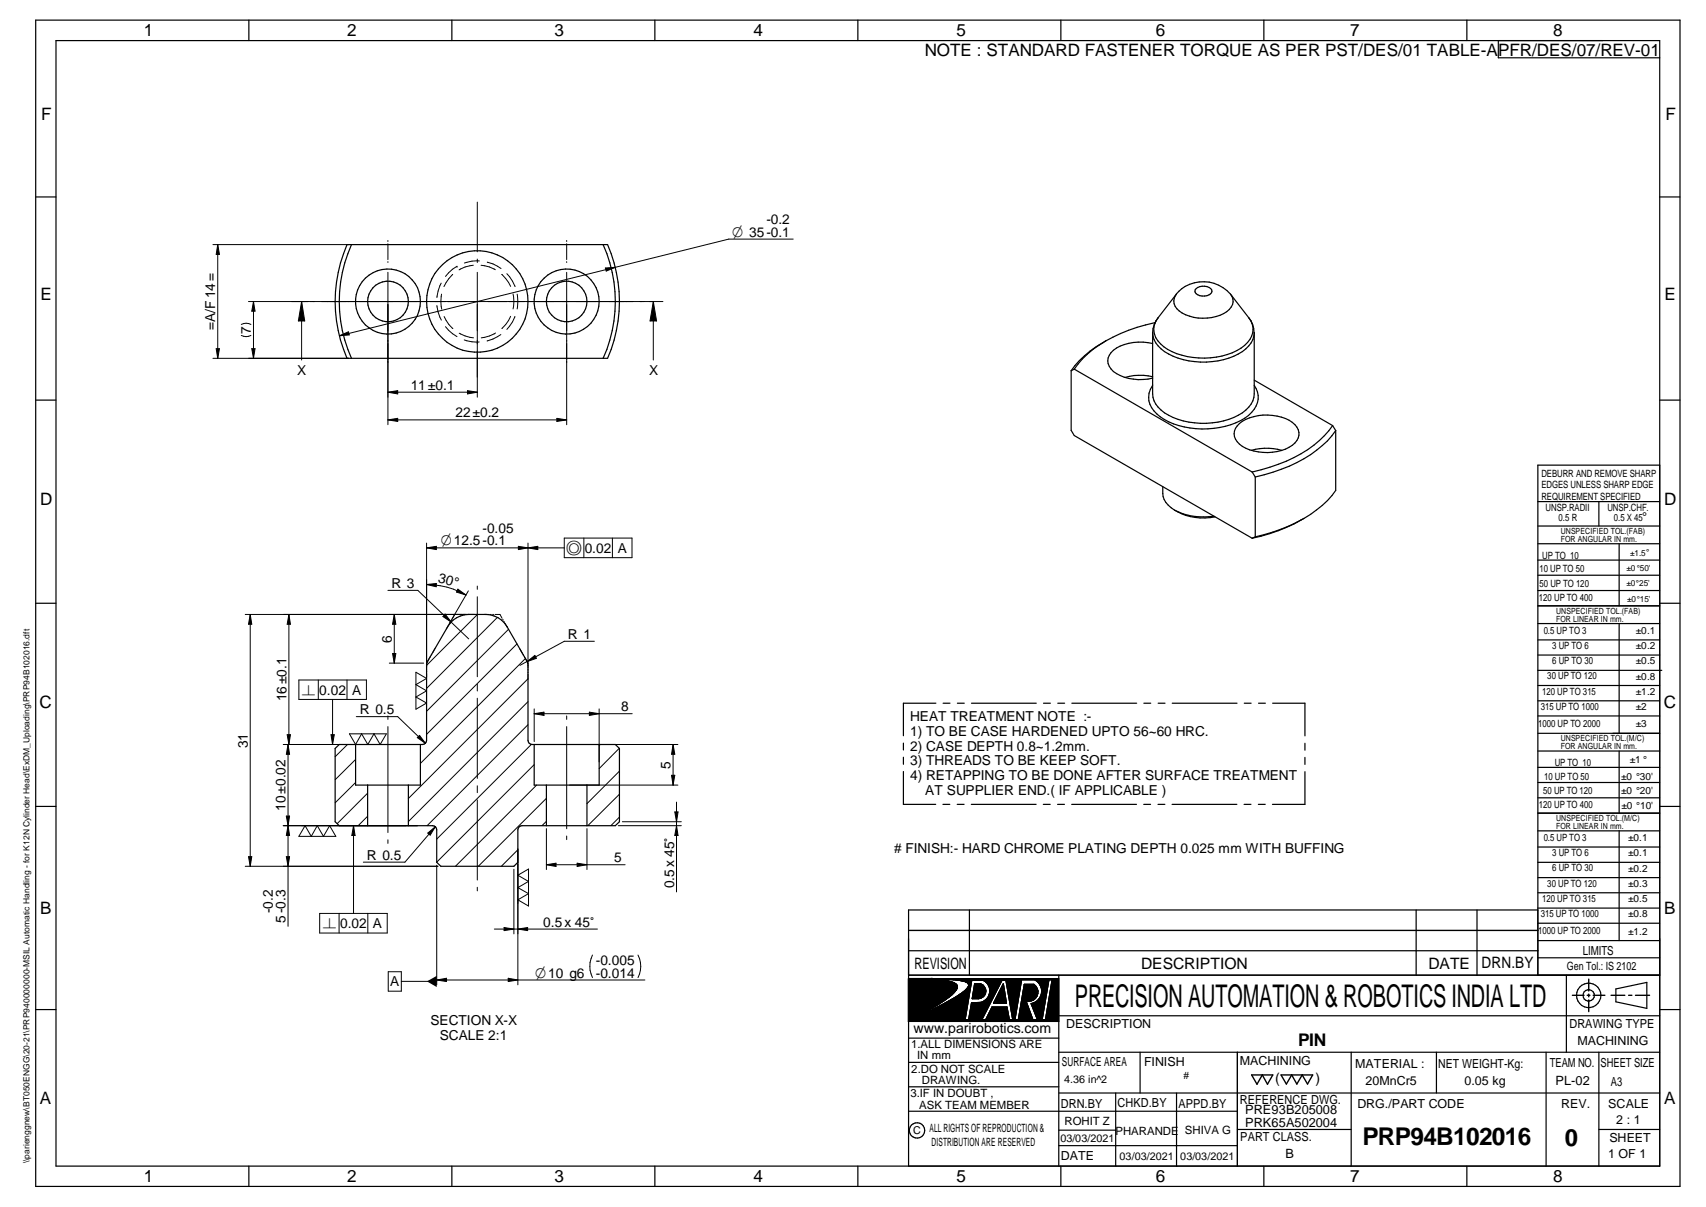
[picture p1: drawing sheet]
<svg xmlns="http://www.w3.org/2000/svg" width="420mm" height="297mm" viewBox="0 0 420 297" stroke-linecap="round" stroke-linejoin="round" font-family="sans-serif">
<g fill="none" stroke="#000" stroke-width=".3">
<path d="M8.8 5h405v287h-405zM13.8 10h395v277h-395zM61.3 5v5M111.3 5v5M161.3 5v5M211.3 5v5M261.3 5v5M311.3 5v5M361.3 5v5M369 10v4.2h39.8M8.8 48.5h5M408.8 48.5h5"/>
<path d="M85.5 60.2h64.1a35 35 0 0 1 0 28h-64.1a35 35 0 0 1 0-28zM86.6 60.2a34.1 34.1 0 0 0 0 28M148.5 60.2a34.1 34.1 0 0 1 0 28M284.4 79.4a41.8 41.8 0 0 0-12.1 4.5M284.4 79.5h.1M285.2 78.2a6.3 6.3 0 0 0-1.3 3.7M289.7 72.4a2.77 2.77 0 0 0 .7 4.1 10.6 10.6 0 0 0 12.4-.3 2.67 2.67 0 0 0 .3-3.8l4.4 5.8a4.6 4.6 0 0 1-1 6.8 18.1 18.1 0 0 1-15.4 2.4 8.9 8.9 0 0 1-6.8-5.1 4.2 4.2 0 0 1 .9-4.1zM289.7 72.3a8.8 8.8 0 0 1 13.3 0M294.6 71a2.87 2.87 0 0 1 3.8 .3 1.42 1.42 0 0 1-1.7 1.6 2.03 2.03 0 0 1-2.4-1.2zM307.5 78.1a5.6 5.6 0 0 1 1.4 3.8M8.8 98.5h5M263.8 91.2v14.7l.8 1.3 43.8 25.3"/>
<path d="M264.6 90.8l43.8 25.4M264.6 90.8l-.8 .4M272.3 83.9a24.8 24.8 0 0 0-8.5 7.3M272.3 83.9a22.8 22.8 0 0 0-7.7 6.9M283.9 81.9h.1M283.9 92.7a13.7 13.7 0 0 0-6.8 .2M283.9 84.5a11.9 11.9 0 0 0-9.7 1.7 3.2 3.2 0 0 0 0 5.2 11.6 11.6 0 0 0 9.7 1.6M283.9 81.9a7.1 7.1 0 0 0 5 5.8 19.4 19.4 0 0 0 17.1-1.2 5.8 5.8 0 0 0 2.9-4.6v15a7.1 7.1 0 0 1-5 5.8 19.4 19.4 0 0 1-17.1-1.1 5.8 5.8 0 0 1-2.9-4.7zM283.9 94.8a5 5 0 0 0 1 7.1 18.2 18.2 0 0 0 14.1 3.5 15.2 15.2 0 0 0 9.3-3.9 5 5 0 0 0 .6-6.7M308.9 93.6l19.3 11.1M408.8 98.5h5M286.4 119.8a5.2 5.2 0 0 0 2.9 5.8"/>
<path d="M305.3 104.2a11.8 11.8 0 0 1 13-.3 3.2 3.2 0 0 1 0 5.7 11.9 11.9 0 0 1-13-.3 3.1 3.1 0 0 1 0-5.1zM308.2 110.8l3.2-.5 2.2 .1 2.1 .4M308.4 116.2l.7 1.2M309.1 117.4v14.7M328.2 104.7a28.3 28.3 0 0 1-15.5 10.3l-4.3 1.2M328.2 104.7l.8 1.3M329 106a27.4 27.4 0 0 1-13.5 9.5l-6.4 1.9M329 106v14.7a23.7 23.7 0 0 1-7.9 6.9M408.8 114.5h-30.1v125.5M289.3 125.6a15.6 15.6 0 0 0 9.7 1.4M289.3 125.6a13.9 13.9 0 0 0 9.9 1.6M309.1 132.1l-.7 .4"/>
<path d="M321.1 127.6l-.7 .4a40.9 40.9 0 0 1-12 4.5M321.1 127.6a43 43 0 0 1-12 4.5M378.7 123.4h30.1M378.7 133.8h30.1M378.7 137.8h30.1M378.7 129.5h30.1M393.8 123.4v6.1M398.8 133.8v15.3M8.8 148.5h5M111.6 152.6a6.4 6.4 0 0 1 3.8-1.4h4.3a6 6 0 0 1 5.2 3l5.1 9v19a1.01 1.01 0 0 0 1.1 1h20.4l1.1 1v18l-1.1 1h-22.9a1.01 1.01 0 0 0-1.1 1v8l-.9 1h-18l-1-1v-8a1.01 1.01 0 0 0-1.1-1h-22.9l-1.1-1v-18l1.1-1h20.4a1.01 1.01 0 0 0 1.1-1v-19l5.2-9zM378.7 141.6h30.1M378.7 145.3h30.1"/>
<path d="M378.7 149.1h30.1M378.7 153.5h30.1M378.7 157.5h30.1M398.8 153.5v27M408.8 148.5h5M230.5 173.1h-8v8M232.3 173.1h1.7M235.8 173.1h1.7M239.3 173.1h15.9M257 173.1h1.7M260.5 173.1h1.7M264 173.1h15.9"/>
<path d="M281.7 173.1h1.7M285.2 173.1h1.7M288.7 173.1h16M306.4 173.1h1.7M310 173.1h1.6M313.4 173.1h8v8M378.7 161.2h30.1M378.7 165h30.6M378.7 168.7h30.1M378.7 172.5h30.1M378.7 176.2h30.1M8.8 198.5h5"/>
<path d="M87.6 183.2v10h15.9v-10M90.5 193.2v10M100.6 193.2v10M131.6 183.2v10h16v-10M134.6 193.2v10M144.6 193.2v10M222.5 182.9v1.7M222.5 186.4v1.7M222.5 189.9v8.1h8M232.2 198h1.7M235.7 198h1.7M239.2 198h16"/>
<path d="M257 198h1.6M260.5 198h1.7M263.9 198h16M281.7 198h1.7M285.2 198h1.7M288.7 198h15.9M306.4 198h1.7M309.9 198h1.7M321.4 189.9v8.1h-8M321.4 182.9v1.7M321.4 186.4v1.7M378.7 184.8h30.1"/>
<path d="M378.7 188.8h30.1M378.7 192.6h30.1M378.7 196.3h30.1M378.7 180.5h30.1M398.8 184.8v15.3M408.8 198.5h5M378.7 200.1h30.1M378.7 204.5h30.1M378.7 208.4h30.1M378.7 212.2h30.1M378.7 216h30.1M378.7 219.7h30.1"/>
<path d="M398.8 204.5v27M223.8 240h185M223.8 229h154.9M223.8 234h154.9M238.7 223.9v16M260.8 240v47M348.8 223.9v16M363.8 223.9v16M378.7 223.9h-154.9v63.1M378.7 223.5h30.1M378.7 227.2h30.1M378.7 231.5h30.1"/>
<path d="M378.7 235.7h30.1M385.8 240v19M8.8 248.5h5M223.8 255.5h37M223.8 251.4h37M223.8 240.8h37M260.8 250h148M260.8 259h148M280.8 259v10M304.7 259v28M332.8 259v28M353.8 259v10"/>
<path d="M380.8 259v28M393.8 259v28M398 243.4l7.6-1.6v6.4l-7.6-1.7zM408.8 248.5h5M223.8 261.5h37M223.8 267.5h37M223.8 273.5h80.9M260.8 269h148M260.8 278.1h14M274.8 269v18M289.8 269v18M304.7 278h28.1"/>
<path d="M393.8 278h15M61.3 287v5M111.3 287v5M161.3 287v5M211.3 287v5M260.8 281.9h43.9M261.3 287v5M311.3 287v5M361.3 287v5"/>
<circle cx="95.5" cy="74.2" r="8"/>
<circle cx="95.6" cy="74.2" r="5"/>
<circle cx="117.6" cy="74.2" r="12.5"/>
<circle cx="139.6" cy="74.2" r="8"/>
<circle cx="139.6" cy="74.2" r="5"/>
<circle cx="391.3" cy="244.9" r="1.41"/>
<circle cx="391.3" cy="245" r="3"/>
<circle cx="225.9" cy="278.2" r="1.89"/>
</g>
<g fill="none" stroke="#000" stroke-width=".34">
<path d="M226.4 249.9l-2.6 1.5M226.9 249.6l-.2 .2M227.8 249.1l-.3 .2M229.3 240.8l1.5 .2M229.3 240.8l4.3 .7M229.3 240.8l5.6 .3M229.6 240.8l.4 .1M230 240.9l3.6 .1M230 240.9l-6.2-.1v10.6M230.8 241l2.8 .5M230.8 241l.5 .1M231 247.2l-7.2 4.2"/>
<path d="M231.4 247.6l-.3 .2M231.7 247.4l-.3 .2M232 241.2h.3M233.3 241h.3M233.6 241.5l.7 .1M233.6 241l1.2 .1M233.8 241.5l.2 .1M234.3 241.6l1.1 .5 .3 .5M234.3 241.6l1.1 .6M234.5 244.7l-3.6 2.6-2.8 1.7M234.8 241.1l2.9 .5M234.9 241.1l2.8 .5"/>
<path d="M234.9 245.7l-5 2.7-6.1 3M235 245.7l-5.3 2.8-5.9 2.9M235.4 243.7l-1.1 1.2-3.1 2.2M235.4 243.7l-.4 .5M235.5 243.5l-.1 .2M235.6 242.4l.1 .2M235.6 243.4l-.1 .1M235.7 242.6l-.2 .9M235.7 242.6l-.3 1.1M236 245l-1 .7M236 245l-1.1 .7M237.5 243.9l-1.5 1.1"/>
<path d="M237.7 241.6l.8 .4M237.7 241.6l.8 .4 .1 .3M238.3 243.2l-.8 .7M238.4 243l-.1 .1M238.4 241.9l.1 .1M238.5 242.9l-.1 .1M238.5 242.9l-.9 .9M238.5 242l.1 .6M238.5 242.7v.2M238.6 242.5l-.1 .2M239.3 241.2h2.8a2.94 2.94 0 0 1 1.7 3 2.94 2.94 0 0 1-2.2 2.5l-2.3 .1-.7 4.2h-1zM240.1 242.1h1.4a1.85 1.85 0 0 1 1.2 2.1 1.85 1.85 0 0 1-1.7 1.5h-1.5z"/>
<path d="M246.7 241.2h1.1l1.7 9.8h-.9l-.6-3.1h-3.7l-1.5 3.1h-1zM247.1 242.2l.8 4.7h-3.2zM251.6 241.1h3.2a3.2 3.2 0 0 1 1.7 3.3 3.2 3.2 0 0 1-2.5 2.6l1.6 4h-1.2l-1.8-4.7a2.25 2.25 0 0 0 2.8-1.2 2.25 2.25 0 0 0-.8-2.8h-2.3l-1.5 8.7h-.9zM258.3 241.1h.9l-1.7 9.9h-.9zM387.3 244.9h2.8M390.9 244.9h.7M391.3 241v2.9M391.3 244.6v.7M391.3 246.1v2.9M392.4 244.9h2.9M396.8 244.9h3.4M401.1 244.9h.8"/>
<path d="M402.8 244.9h3.5M308.3 264.5h5.2l-1.3 2.3-1.3-2.3-1.3 2.3zM315.5 264.5h7.8l-1.3 2.3-1.3-2.3-1.3 2.3-1.3-2.3-1.3 2.3z"/>
</g>
<g fill="#000">
<path d="M53.6 60.2l.4 2.4h-.8zM62.4 74.2l.4 2.4h-.8zM74.3 74.2l.7 4.8h-1.5zM149.1 66l2.4-.2-2.2 .9zM160.9 74.2l.8 4.8h-1.6zM53.2 85.8h.8l-.4 2.4zM62 85.8h.8l-.4 2.4zM83.6 82.6l2.2-.9 .2 .7zM95.5 96.5l2.4-.4v.8zM115.1 96.1l2.4 .4-2.4 .4zM95.5 103.3l2.4-.3v.7zM137.1 103l2.5 .3-2.5 .4z"/>
<path d="M105.1 134.8l2.4-.3v.8zM127.7 134.5l2.3 .3-2.3 .5zM130 134.8l2.4-.3v.8zM61.6 151.2l.4 2.4h-.8zM71.2 151.2l.3 2.4h-.8zM97.1 151.2l.4 2.4h-.8zM105.1 143.8l2.4-.2-.1 .8zM109.6 151.1l1.5 2-2-1.4zM112.8 145l2 1.4-2.4-.7zM96.7 160.8h.8l-.4 2.4zM129.8 162.8l1.9-1.5 .4 .7zM131.6 175.6l2.4-.3v.8z"/>
<path d="M145.1 175.3l2.5 .3-2.5 .5zM70.9 183.2l.4 2.4h-.8zM70.7 180.8h.8l-.3 2.4zM81.5 180.8h.8l-.4 2.4zM102.8 181.5l.5-.5 1.5 1.9zM165.4 190.8h.8l-.4 2.4zM165.8 183.2l.4 2.4h-.8zM166.2 199.8h.8l-.4 2.4zM61.2 210.8h.8l-.4 2.4zM70.5 210.8h.8l-.4 2.4zM70.9 203.2l.4 2.4h-.8zM70.5 200.8h.8l-.4 2.4z"/>
<path d="M87.1 203.2l.3 2.4h-.8zM105.4 205l1.8-1.5-1.3 2zM134.6 212.8l2.3-.4v.8zM142.1 212.4l2.5 .4-2.5 .4zM166.6 203.2l.4 2.4h-.8zM124.2 228.3l2.4 .3-2.4 .4zM127.5 228.6l2.5-.3v.7zM105.1 241.5l2.5-1.3v2.7zM107.6 241.2l2.4-.5v.9zM125.2 240.7l2.3 .5-2.3 .4zM247.1 242.2l.8 4.7h-3.2z"/>
<path d="M223.8 240.8h5.5l4.1 .6a2.33 2.33 0 0 1 2.3 1.5l-.6 1.2-2.2 1.9-3.2 2-5.9 3.4z" fill-rule="evenodd"/>
<path d="M229.3 240.8l7.2 .5 1.8 .5 .3 .3v.5l-.4 .7-.8 .7-2.4 1.7-5.3 2.8-5.9 2.9h37v-10.6zM246.7 241.2h1.1l1.7 9.8h-.9l-.6-3.1h-3.7l-1.5 3.1h-1zM239.3 241.2h2.8a2.94 2.94 0 0 1 1.7 3 2.94 2.94 0 0 1-2.2 2.5l-2.3 .1-.7 4.2h-1zM251.6 241.1h3.2a3.2 3.2 0 0 1 1.7 3.3 3.2 3.2 0 0 1-2.5 2.6l1.6 4h-1.2l-1.8-4.7a2.25 2.25 0 0 0 2.8-1.2 2.25 2.25 0 0 0-.8-2.8h-2.3l-1.5 8.7h-.9zM258.3 241.1h.9l-1.7 9.9h-.9z" fill-rule="evenodd"/>
<path d="M240.1 242.1h1.4a1.85 1.85 0 0 1 1.2 2.1 1.85 1.85 0 0 1-1.7 1.5h-1.5z" fill-rule="evenodd"/>
</g>
<g fill="#000">
<circle cx="235.4" cy="242.2" r=".17"/>
<circle cx="235.5" cy="242.3" r=".17"/>
<circle cx="238.4" cy="241.9" r=".17"/>
</g>
<g fill="none" stroke="#000" stroke-width=".25">
<path d="M95.5 59.2v.2M95.5 60v3.9M117.5 49.7v12.3M139.6 59.2v.2M139.6 60v3.9M195.4 58.8h-15.9l-28 7M52.4 60.2h33.4M53.6 60.2l.4 2.4h-.8zM53.6 60.2v28M59.4 79.8a2.52 2.52 0 0 1 2.4 0M61.2 74.2h102.1M62.4 74.2l.4 2.4h-.8z"/>
<path d="M62.4 74.2v14M74.3 74.2v14.4M74.3 74.2l.7 4.8h-1.5zM95.5 64.4v.2M95.5 67v37.5M107.6 75.2a9.4 9.4 0 0 0 1.1 3.6M108.7 69.7l-.8 1.9-.3 1.6M108.7 72.4a9 9 0 0 0 .1 3.7M109.4 77.9a7.5 7.5 0 0 0 2.1 3M111.5 67.5l-.9 1-1.3 2M112.6 65.5h.1M112.6 65.5l-1.1 .8-1.8 1.7"/>
<path d="M116.6 65.3a7.6 7.6 0 0 0-3.5 1.1M117.5 63.8v.8M117.5 67v30.7M118.1 64.2a8.5 8.5 0 0 0-3.7 .5M118.5 65.3a7.8 7.8 0 0 1 3.5 1.1M120 64.5a8.3 8.3 0 0 1 3.4 1.6M123.6 67.5a9.2 9.2 0 0 1 2.2 3M124.8 67.4l1.4 1.8 .7 1.3M125.8 77.9a8.5 8.5 0 0 1-2.2 3M126.4 72.3a8.1 8.1 0 0 1 0 3.7M126.8 77.9a8.6 8.6 0 0 1-2 3.2M127.4 72.4l.1 1.8-.1 1.8"/>
<path d="M139.6 64.4v.2M139.6 67v37.5M149.1 66l2.4-.2-2.2 .9zM151.5 65.8l-67.9 16.8M160.9 74.2l.8 4.8h-1.6zM160.9 74.2v14.4M52.4 88.2h33.4M53.2 85.8h.8l-.4 2.4zM59.4 82.5a2.52 2.52 0 0 0 2.4 0M62 85.8h.8l-.4 2.4zM83.6 82.6l2.2-.9 .2 .7zM95.5 96.5l2.4-.4v.8z"/>
<path d="M95.5 96.5h22M109.7 80.4l1.8 1.7 1.1 .7M113.1 82a8.5 8.5 0 0 0 3.5 1.1M114.3 83.7a8.7 8.7 0 0 0 3.7 .5M115.1 96.1l2.4 .4-2.4 .4zM122 82a8.2 8.2 0 0 1-3.5 1.1M123.3 82.3a9.3 9.3 0 0 1-3.3 1.6M95.5 103.3l2.4-.3v.7zM95.5 103.3h44.1M137.1 103l2.5 .3-2.5 .4zM105.1 133.6v29.4M105.1 134.8l2.4-.3v.8z"/>
<path d="M105.1 134.8h33.9M127.7 134.5l2.3 .3-2.3 .5zM130 133.6v29.4M130 134.8l2.4-.3v.8zM139 132.4h16.6v4.8h-16.6zM143.8 132.4v4.8M150.8 132.4v4.8M60.4 151.2h56.4M61.6 151.2l.4 2.4h-.8zM61.6 151.2v62M71.2 151.2l.3 2.4h-.8zM71.2 151.2v32"/>
<path d="M95.5 145.3h7.4l12.5 11.9M97.1 151.2l.4 2.4h-.8zM97.1 151.2v12M105.1 143.8l2.4-.2-.1 .8zM105.1 143.8a19.1 19.1 0 0 1 9.7 2.6M107.1 159.6l-.6 1.1M109.6 151.1l1.5 2-2-1.4zM110.5 153.7l-.6 1.1M110.9 153.2l-.2 .2M111.2 152.6l-.2 .3M112.8 145l2 1.4-2.4-.7zM115.3 145.4l-4.7 8.2"/>
<path d="M117.5 144.2v.8M117.5 146.9v19.6M117.6 151.2l-12.5 12.5M119.2 151.2h1.1M120.7 151.2h.3M121.3 151.2h.3M121.9 151.2h1.2l.5 .9M122.5 151.9l-17.4 17.5M123.8 152.4l.1 .2M124.1 152.9l.1 .2M124.4 153.4l.5 .9M125.3 154.9l-20.2 20.1"/>
<path d="M127.3 158.5l-22.2 22.2M128 159.7l.6 1.1M146.4 157.8h-7.4l-11 5.9M73.6 167.3h16.6v4.8h-16.6zM78.4 167.3v4.8M81.9 172.1v11.1M85.5 167.3v4.8M87.7 176.4h10.2l6.9 6.5M95.5 176.2v.8M95.5 178.8v26.1M95.9 163.2h8.4M96.7 160.8h.8l-.4 2.4z"/>
<path d="M102.4 165.4l2.7 1.6-2.7 1.5 2.7 1.5-2.7 1.5 2.7 1.5-2.7 1.5zM105.1 164.6v.2M105.1 165.1v.3M105.1 165.7v1M105.7 162.1l-.6 1.1v1.1M106 161.5l-.1 .3M106.3 161l-.1 .2M117.5 168.4v1.7M117.5 171.8v19.8M128.8 161.1l.1 .2M129.1 161.6l.2 .2M129.4 162.1l-25.9 25.8"/>
<path d="M129.4 162.1l.6 1.1v1.2M129.8 162.8l1.9-1.5 .4 .7zM130 167l-29.4 29.5M130 172.7l-29.4 29.5M130 178.4l-24.8 24.8M130 164.7v.3M130 165.4v.2M130 165.9v1.3M131.6 174.5v8M131.6 175.6l2.4-.3v.8zM131.6 175.6h24.1M139.6 176.2v.8"/>
<path d="M139.6 178.8v25.2M145.1 175.3l2.5 .3-2.5 .5zM147.6 174.5v13M69.8 183.2h17.1M70.7 180.8h.8l-.3 2.4zM70.9 183.2v44.8M70.9 183.2l.4 2.4h-.8zM81.5 180.8h.8l-.4 2.4zM85.6 183.2l-3.1 3M86.1 180.6h9.1l-1.6 2.6-1.5-2.6-1.5 2.6-1.5-2.6-1.5 2.6zM87.6 186.9l-5.1 5M87.6 192.6l-5.1 5"/>
<path d="M90.5 195.2l-7.5 7.5M102.8 181.5l.5-.5 1.5 1.9zM117.5 193.4v1.7M117.5 196.8v19.8M130.9 183.2l-23.3 23.3M131.6 188.2l-24 24M132.2 193.2l-20 20M134.6 196.5l-16.8 16.7M140.3 193.2h26.7M147.8 183.2l-.2 .3M148.3 183.2h18.7M152.5 184.1l-4.9 5"/>
<path d="M152.6 189.8l-8 8M152.6 195.5l-7.8 7.7M165.4 190.8h.8l-.4 2.4zM165.8 183.2l.4 2.4h-.8zM165.8 183.2v10M166.2 199.8h.8l-.4 2.4zM166.6 197.4v22.1M60.4 213.2h47.5M61.2 210.8h.8l-.4 2.4zM69.8 203.2h33M70.5 210.8h.8l-.4 2.4zM70.5 200.8h.8l-.4 2.4z"/>
<path d="M70.9 203.2l.4 2.4h-.8zM75.1 203.2l1.6 2.6 1.4-2.6 1.6 2.6 1.5-2.6 1.5 2.6h-9.1zM87.1 203.2l.3 2.4h-.8zM87.1 203.2v21.6M90.5 200.9l-2.3 2.3M95.5 206.7v.9M105.4 205l1.8-1.5-1.3 2zM107.2 203.5l-7.5 8.7h-10.2M107.6 212.9v29.5M117.5 218.4v.8M126.6 213.9v15.9M127.5 209.1l-4 4.1"/>
<path d="M127.5 208.9v33.5M127.5 215.4l2.7-1.5v9.1l-2.7-1.6 2.7-1.5-2.7-1.5 2.7-1.5zM134.6 202.1l-1.1 1.1M134.6 203.9v10.1M134.6 212.8l2.3-.4v.8zM134.6 212.8h19.4M139.6 205.7v.9M142.1 212.4l2.5 .4-2.5 .4zM144.6 203.9v10.1M152.3 203.2h15.5M152.6 201.1l-2.2 2.1M153.3 202.2h14.5"/>
<path d="M166.6 203.2l.4 2.4h-.8zM78.7 224.8h16.7v4.8h-16.7zM83.5 224.8v4.8M90.6 224.8v4.8M95.6 239.1h3.2v4.8h-3.2zM121.7 228.6h25.4M124.2 228.3l2.4 .3-2.4 .4zM127.5 228.6l2.5-.3v.7zM145.9 235a6.4 6.4 0 0 0 0 5.6M157.1 235a6 6 0 0 1 0 5.6M98.8 241.5h8.8M107.6 241.2l2.4-.5v.9z"/>
<path d="M107.6 241.2h51.2M125.2 240.7l2.3 .5-2.3 .4z"/>
</g>
<text font-size="7.7" x="264.7" y="247.9">PRECISION AUTOMATION &amp; ROBOTICS INDIA LTD</text>
<text font-size="6" x="335.5" y="281.7">PRP94B102016</text>
<text font-size="5.9" x="385.4" y="282.1">0</text>
<text font-size="4.3" x="319.7" y="257.4">PIN</text>
<g font-size="4.2">
<text x="35.4" y="9">1</text>
<text x="85.5" y="8.9">2</text>
<text x="136.6" y="9">3</text>
<text x="185.6" y="9">4</text>
<text x="235.6" y="9">5</text>
<text x="284.6" y="8.8">6</text>
<text x="332.6" y="9">7</text>
<text x="382.6" y="9">8</text>
<text x="227.7" y="13.8">NOTE : STANDARD FASTENER TORQUE AS PER PST/DES/01 TABLE-A</text>
<text x="369" y="13.7">PFR/DES/07/REV-01</text>
<text x="10.1" y="29.6">F</text>
<text x="410.2" y="29.6">F</text>
<text x="9.9" y="73.9">E</text>
<text x="409.9" y="73.9">E</text>
<text x="9.9" y="124.2">D</text>
<text x="409.9" y="124.2">D</text>
<text x="9.7" y="174.3">C</text>
<text x="409.7" y="174.3">C</text>
<text x="9.9" y="225">B</text>
<text x="409.8" y="225">B</text>
<text x="9.8" y="271.7">A</text>
<text x="409.8" y="271.7">A</text>
<text x="35.4" y="291">1</text>
<text x="85.5" y="290.9">2</text>
<text x="136.6" y="291">3</text>
<text x="185.6" y="291">4</text>
<text x="235.6" y="291">5</text>
<text x="284.6" y="290.8">6</text>
<text x="332.6" y="291">7</text>
<text x="382.6" y="291">8</text>
</g>
<g font-size="3.9">
<text x="225.2" y="238.6">REVISION</text>
<text x="281" y="238.6">DESCRIPTION</text>
<text x="351.8" y="238.4">DATE</text>
<text x="364.9" y="238.3">DRN.BY</text>
</g>
<g font-size="3.7">
<text x="180.3" y="58.3">O 35-0.1</text>
<text x="108.6" y="134.2">O12.5-0.1</text>
<text x="139.4" y="136">a</text>
<text x="74.3" y="170.9">n</text>
<text x="79.5" y="228.4">n</text>
<text x="131.8" y="240.6">O10 g6</text>
</g>
<g font-size="3.5">
<text x="224.9" y="254.3">www.parirobotics.com</text>
<text x="314" y="266.5">(</text>
<text x="324" y="266.5">)</text>
</g>
<g font-size="3.4">
<text x="188.8" y="55.1">-0.2</text>
<text x="53" y="81.1" transform="rotate(-90 53 81.1)">=A/F14=</text>
<text x="61.8" y="82.1" transform="rotate(-90 61.8 82.1)">7</text>
<text x="73.2" y="92.2">X</text>
<text x="101.2" y="95.9">11±0.1</text>
<text x="159.8" y="92.2">X</text>
<text x="112.2" y="102.7">22±0.2</text>
<text x="118.9" y="131.1">-0.05</text>
<text x="144" y="136">0.02 A</text>
<text x="107.8" y="143.3" transform="rotate(15 107.8 143.3)">30°</text>
<text x="96.4" y="144.7">R 3</text>
<text x="96.5" y="158.2" transform="rotate(-90 96.5 158.2)">6</text>
<text x="139.8" y="157.2">R 1</text>
<text x="70.6" y="172.6" transform="rotate(-90 70.6 172.6)">16±0.1</text>
<text x="78.6" y="170.9">0.02 A</text>
<text x="88.6" y="175.8">R 0.5</text>
<text x="153" y="175">8</text>
<text x="224.1" y="177.5">HEAT TREATMENT NOTE :-</text>
<text x="61" y="184.1" transform="rotate(-90 61 184.1)">31</text>
<text x="224.1" y="181.1">1) TO BE CASE HARDENED UPTO 56~60 HRC.</text>
<text x="224.1" y="184.7">2) CASE DEPTH 0.8~1.2mm.</text>
<text x="165.2" y="189.1" transform="rotate(-90 165.2 189.1)">5</text>
<text x="224.1" y="188.3">3) THREADS TO BE KEEP SOFT.</text>
<text x="224.1" y="191.9">4) RETAPPING TO BE DONE AFTER SURFACE TREATMENT</text>
<text x="227.9" y="195.5">AT SUPPLIER END.( IF APPLICABLE )</text>
<text x="70.3" y="199.5" transform="rotate(-90 70.3 199.5)">10±0.02</text>
<text x="220.2" y="209.8"># FINISH:- HARD CHROME PLATING DEPTH 0.025 mm WITH BUFFING</text>
<text x="90.3" y="211.6">R 0.5</text>
<text x="151.2" y="212.2">5</text>
<text x="166" y="218.7" transform="rotate(-90 166 218.7)">0.5x 45v</text>
<text x="67.2" y="224.7" transform="rotate(-90 67.2 224.7)">-0.2</text>
<text x="70.3" y="227.1" transform="rotate(-90 70.3 227.1)">5-0.3</text>
<text x="83.8" y="228.4">0.02 A</text>
<text x="133.8" y="228">0.5x 45v</text>
<text x="146.8" y="237.4">-0.005</text>
<text x="96.1" y="242.7">A</text>
<text x="146.8" y="240.6">-0.014</text>
<text x="106" y="252.3">SECTION X-X</text>
<text x="108.3" y="255.9">SCALE 2:1</text>
</g>
<g font-size="3.1">
<text x="404.4" y="128.3">°</text>
<text x="389.8" y="234.9">LIMITS</text>
<text x="262.6" y="253">DESCRIPTION</text>
<text x="386.5" y="253">DRAWING TYPE</text>
<text x="388.5" y="257.1">MACHINING</text>
<text x="261.5" y="262.3">SURFACE AREA</text>
<text x="281.8" y="262.3">FINISH</text>
<text x="305.4" y="262.2">MACHINING</text>
<text x="333.8" y="262.8">MATERIAL :</text>
<text x="354.2" y="262.7">NET WEIGHT-Kg:</text>
<text x="381.7" y="262.6">TEAM NO.</text>
<text x="394.2" y="262.6">SHEET SIZE</text>
<text x="336.3" y="267.1">20MnCr5</text>
<text x="360.7" y="267">0.05 kg</text>
<text x="383.1" y="267.1">PL-02</text>
<text x="396.7" y="267.4">A3</text>
<text x="261.3" y="272.6">DRN.BY</text>
<text x="275.2" y="272.5">CHKD.BY</text>
<text x="290.3" y="272.7">APPD.BY</text>
<text x="305.4" y="271.8">REFERENCE DWG.</text>
<text x="306.7" y="274.1">PRE93B205008</text>
<text x="334.3" y="272.8">DRG./PART CODE</text>
<text x="384.5" y="272.7">REV.</text>
<text x="396.1" y="272.6">SCALE</text>
<text x="305.5" y="280.8">PART CLASS.</text>
<text x="306.7" y="277.5">PRK65A502004</text>
<text x="396.4" y="281.1">SHEET</text>
<text x="398.1" y="276.5">2 : 1</text>
<text x="261.3" y="285.6">DATE</text>
<text x="316.6" y="284.9">B</text>
<text x="396.1" y="284.9">1 OF 1</text>
</g>
<g font-size="2.8">
<text x="385.9" y="238.7">Gen Tol.: IS 2102</text>
<text x="224.4" y="257.9">1.ALL DIMENSIONS ARE</text>
<text x="224.4" y="264">2.DO NOT SCALE</text>
<text x="225.9" y="260.7">IN mm</text>
<text x="227.1" y="266.8">DRAWING.</text>
<text x="224.2" y="270">3.IF IN DOUBT ,</text>
<text x="226.4" y="272.8">ASK TEAM MEMBER</text>
<text x="228.9" y="278.7">ALL RIGHTS OF REPRODUCTION &amp;</text>
<text x="262.2" y="276.8">ROHIT Z</text>
<text x="274.7" y="279.2">PHARANDE</text>
<text x="291.8" y="279.1">SHIVA G</text>
<text x="229.4" y="282.1">DISTRIBUTION ARE RESERVED</text>
</g>
<g font-size="2.7">
<text x="262.1" y="266.5">4.36 in^2</text>
<text x="224.9" y="279.2">C</text>
<text x="261.1" y="281">03/03/2021</text>
<text x="275.7" y="285.5">03/03/2021 03/03/2021</text>
</g>
<g font-size="2.5">
<text x="379.6" y="117.4">DEBURR AND REMOVE SHARP</text>
<text x="379.6" y="120.2">EDGES UNLESS SHARP EDGE</text>
<text x="379.6" y="123">REQUIREMENT SPECIFIED</text>
<text x="380.7" y="125.9">UNSP.RADII</text>
<text x="395.9" y="125.8">UNSP.CHF.</text>
<text x="383.9" y="128.3">0.5 R</text>
<text x="397.5" y="128.2">0.5 X 45</text>
<text x="379.8" y="137.5">UP TO 10</text>
<text x="379.1" y="140.9">10 UP TO 50</text>
<text x="379" y="147.9">120 UP TO 400</text>
<text x="379.2" y="144.4">50 UP TO 120</text>
<text x="380.2" y="155.9">0.5 UP TO 3</text>
<text x="402.9" y="156">±0.1</text>
<text x="382.3" y="159.7">3 UP TO 6</text>
<text x="402.9" y="159.7">±0.2</text>
<text x="381.1" y="167.2">30 UP TO 120</text>
<text x="382.3" y="163.4">6 UP TO 30</text>
<text x="402.9" y="163.5">±0.5</text>
<text x="402.9" y="167.3">±0.8</text>
<text x="379.8" y="170.9">120 UP TO 315</text>
<text x="402.9" y="171">±1.2</text>
<text x="378.8" y="178.9">1000 UP TO 2000</text>
<text x="379.5" y="174.7">315 UP TO 1000</text>
<text x="402.9" y="174.8">±2</text>
<text x="402.9" y="179">±3</text>
<text x="380.3" y="192">10 UP TO 50</text>
<text x="382.9" y="188.6">UP TO 10</text>
<text x="399.3" y="191.9">±0 °30'</text>
<text x="401.4" y="187.7">±1 °</text>
<text x="380.1" y="195.4">50 UP TO 120</text>
<text x="399.3" y="195.3">±0 °20'</text>
<text x="379" y="198.9">120 UP TO 400</text>
<text x="399.3" y="199.1">±0 °10'</text>
<text x="380.2" y="206.9">0.5 UP TO 3</text>
<text x="401" y="207">±0.1</text>
<text x="382.3" y="210.7">3 UP TO 6</text>
<text x="382.3" y="214.4">6 UP TO 30</text>
<text x="401" y="210.7">±0.1</text>
<text x="401" y="214.5">±0.2</text>
<text x="379.8" y="222">120 UP TO 315</text>
<text x="381.1" y="218.2">30 UP TO 120</text>
<text x="401" y="218.2">±0.3</text>
<text x="401" y="222">±0.5</text>
<text x="379.5" y="225.7">315 UP TO 1000</text>
<text x="401" y="225.8">±0.8</text>
<text x="378.8" y="230">1000 UP TO 2000</text>
<text x="401" y="230">±1.2</text>
<text x="291.5" y="265.6">#</text>
</g>
<g font-size="2.1">
<text x="384.4" y="131.3">UNSPECIFIED TOL.(FAB)</text>
<text x="384.4" y="133.4">FOR ANGULAR IN mm.</text>
<text x="401.5" y="136.9">±1.5°</text>
<text x="400.5" y="140.6">±0 °50'</text>
<text x="400.6" y="144.3">±0°25'</text>
<text x="400.7" y="148">±0°15'</text>
<text x="383.2" y="151">UNSPECIFIED TOL.(FAB)</text>
<text x="383.2" y="153.1">FOR LINEAR IN mm.</text>
<text x="384.4" y="182.3">UNSPECIFIED TOL.(M/C)</text>
<text x="384.4" y="184.4">FOR ANGULAR IN mm.</text>
<text x="383.2" y="202">UNSPECIFIED TOL.(M/C)</text>
<text x="383.2" y="204.1">FOR LINEAR IN mm.</text>
<text x="7.2" y="286.3" transform="rotate(-90 7.2 286.3)">\\parienggnew\BT050ENGG\20-21\PRP940000000-MSIL Automatic Handling - for K12N Cylinder Head\ExDM_Uploading\PRP94B102016.dft</text>
</g>
</svg>
